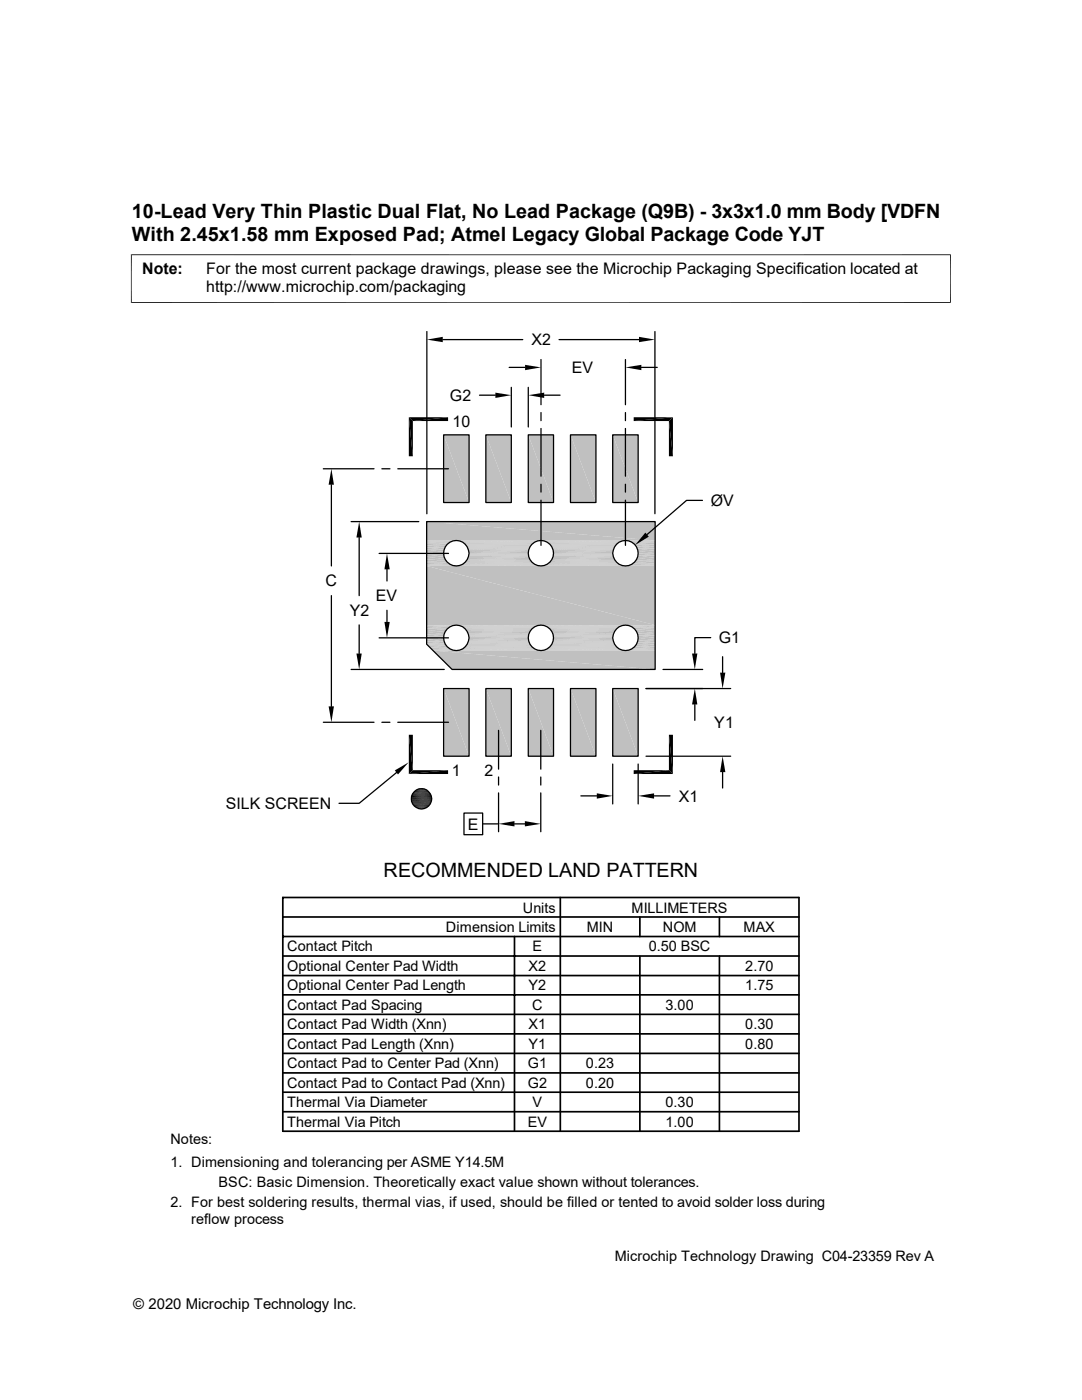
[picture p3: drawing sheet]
<svg xmlns="http://www.w3.org/2000/svg" width="216mm" height="279mm" viewBox="0 0 216 279" stroke-linecap="round" stroke-linejoin="round" font-family="sans-serif">
<g fill="#c0c0c0">
<path d="M122.3 86.8l5 13.5h-5z"/>
<path d="M122.3 86.8h5v13.5z"/>
<path d="M113.8 86.8l5.1 13.5h-5.1z"/>
<path d="M113.8 86.8h5.1v13.5z"/>
<path d="M105.4 86.8l5 13.5h-5z"/>
<path d="M105.4 86.8h5v13.5z"/>
<path d="M96.9 86.8l5.1 13.5h-5.1z"/>
<path d="M96.9 86.8h5.1v13.5z"/>
<path d="M88.5 86.8l5.1 13.5h-5.1z"/>
<path d="M88.5 86.8h5.1v13.5z"/>
<path d="M85.1 104.1l45.6 3.8h-45.6z"/>
<path d="M85.1 104.1h45.6v3.8z"/>
</g>
<g fill="none" stroke="#c0c0c0" stroke-width=".2">
<path d="M85.1 107.9h45.6M85.1 108h5.6M85.1 108.1h5.1M91.3 107.9h16.3M91.7 108h15.7M91.8 108.1h15.3M92.1 108.2h14.8M92.3 108.3h14.4M92.5 108.4h14M92.7 108.6h13.6M92.9 108.8h13.2M108.2 107.9h16.3"/>
<path d="M108.5 108h15.7M108.7 108.1h15.3M109 108.2h14.8M109.2 108.3h14.3M109.4 108.4h14M109.6 108.6h13.5M109.8 108.8h13.2M125.1 107.9h5.6M125.4 108h5.3"/>
</g>
<path d="M93 108.9h12.9M93.2 109.2h12.6M93.3 109.4h12.4M93.4 109.6h12.2M109.9 108.9h12.9M110.1 109.2h12.6M110.2 109.4h12.4M110.3 109.6h12.2M125.9 108.2h4.8" fill="none" stroke="#c0c0c0" stroke-width=".21"/>
<path d="M85.1 108.4h4.7" fill="none" stroke="#c0c0c0" stroke-width=".3"/>
<path d="M85.1 108.7h4.3M126.3 108.5h4.4" fill="none" stroke="#c0c0c0" stroke-width=".34"/>
<path d="M126.7 108.9h4" fill="none" stroke="#c0c0c0" stroke-width=".38"/>
<path d="M85.1 109.1h4M85.1 109.5h3.7M127 109.3h3.7" fill="none" stroke="#c0c0c0" stroke-width=".42"/>
<g fill="#c0c0c0">
<path d="M127.2 109.5l3.5 .4h-3.4z"/>
<path d="M127.2 109.5h3.5v.4z"/>
</g>
<path d="M93.5 109.8h12M110.4 109.8h12" fill="none" stroke="#c0c0c0" stroke-width=".25"/>
<path d="M93.5 110h12M110.4 110h11.9" fill="none" stroke="#c0c0c0" stroke-width=".21"/>
<g fill="#c0c0c0">
<path d="M85.1 109.7l3.4 .5h-3.4z"/>
<path d="M85.1 109.7h3.5l-.1 .5z"/>
<path d="M127.3 109.9l3.4 .5h-3.4z"/>
<path d="M127.3 109.9h3.4v.5z"/>
</g>
<path d="M93.6 110.3h11.8M93.6 110.5h11.8M110.4 110.3h11.9M110.4 110.5h11.9" fill="none" stroke="#c0c0c0" stroke-width=".25"/>
<g fill="#c0c0c0">
<path d="M85.1 110.2l3.4 .5h-3.4z"/>
<path d="M85.1 110.2h3.4v.5z"/>
<path d="M127.3 110.4l3.4 .5h-3.4z"/>
<path d="M127.3 110.4h3.4v.5z"/>
</g>
<path d="M93.5 110.8h12M110.4 110.8h11.9" fill="none" stroke="#c0c0c0" stroke-width=".21"/>
<path d="M93.5 111h12M110.4 111h12" fill="none" stroke="#c0c0c0" stroke-width=".25"/>
<g fill="#c0c0c0">
<path d="M85.1 110.7l3.5 .4h-3.5z"/>
<path d="M85.1 110.7h3.4l.1 .4z"/>
<path d="M127.3 110.9l3.4 .4h-3.5z"/>
<path d="M127.3 110.9h3.4v.4z"/>
</g>
<path d="M93.4 111.2h12.2M110.3 111.2h12.2" fill="none" stroke="#c0c0c0" stroke-width=".21"/>
<path d="M93.3 111.5h12.4M110.2 111.5h12.4" fill="none" stroke="#c0c0c0" stroke-width=".25"/>
<g fill="#c0c0c0">
<path d="M85.1 111.1l3.7 .5h-3.7z"/>
<path d="M85.1 111.1h3.5l.2 .5z"/>
<path d="M127.2 111.3l3.5 .5h-3.7z"/>
<path d="M127.2 111.3h3.5v.5z"/>
</g>
<path d="M85.1 112.7h5.1M93.2 111.7h12.6M110.1 111.7h12.6" fill="none" stroke="#c0c0c0" stroke-width=".21"/>
<g fill="none" stroke="#c0c0c0" stroke-width=".2">
<path d="M85.1 112.9h5.6M85.1 112.9h39.8M91.3 112.9h16.3M91.7 112.8h15.7M91.8 112.8h15.3M92.1 112.7h14.8M92.3 112.5h14.4M92.5 112.4h14M92.7 112.2h13.6M92.9 112.1h13.2M93 111.9h12.9M108.2 112.9h16.3"/>
<path d="M108.5 112.8h15.7M108.7 112.8h15.3M109 112.7h14.8M109.2 112.5h14.3M109.4 112.4h14M109.6 112.2h13.5M109.8 112.1h13.2M109.9 111.9h12.9M124.9 112.9h5.8M125.4 112.8h5.3"/>
</g>
<path d="M85.1 111.8h4" fill="none" stroke="#c0c0c0" stroke-width=".38"/>
<path d="M85.1 112.1h4.3M126.3 112.3h4.4M126.7 112h4" fill="none" stroke="#c0c0c0" stroke-width=".34"/>
<path d="M85.1 112.5h4.7" fill="none" stroke="#c0c0c0" stroke-width=".3"/>
<path d="M125.9 112.6h4.8" fill="none" stroke="#c0c0c0" stroke-width=".25"/>
<g fill="#c0c0c0">
<path d="M85.1 112.9l45.6 11.9h-45.6z"/>
<path d="M85.1 112.9h45.6v11.9z"/>
</g>
<g fill="none" stroke="#c0c0c0" stroke-width=".2">
<path d="M85.1 124.8h45.6M85.1 124.8h5.6M91.3 124.8h16.3M91.7 124.9h15.7M91.8 124.9h15.3M92.1 125h14.8M92.3 125.2h14.4M92.5 125.3h14M92.7 125.5h13.6M92.9 125.6h13.2M93 125.8h12.9M108.2 124.8h16.3"/>
<path d="M108.5 124.9h15.7M108.7 124.9h15.3M109 125h14.8M109.2 125.2h14.3M109.4 125.3h14M109.6 125.5h13.5M109.8 125.6h13.2M109.9 125.8h12.9M125.1 124.8h5.6M125.4 124.9h5.3"/>
</g>
<path d="M85.1 125h5.1M93.2 126h12.6M110.1 126h12.6" fill="none" stroke="#c0c0c0" stroke-width=".21"/>
<path d="M125.9 125.1h4.8" fill="none" stroke="#c0c0c0" stroke-width=".25"/>
<path d="M85.1 125.2h4.7" fill="none" stroke="#c0c0c0" stroke-width=".3"/>
<path d="M85.1 125.6h4.3M126.3 125.4h4.4M126.7 125.7h4" fill="none" stroke="#c0c0c0" stroke-width=".34"/>
<path d="M85.1 125.9h4" fill="none" stroke="#c0c0c0" stroke-width=".38"/>
<g fill="#c0c0c0">
<path d="M127 125.9l3.7 .5h-3.5z"/>
<path d="M127 125.9h3.7v.5z"/>
</g>
<path d="M93.3 126.2h12.4M110.2 126.2h12.4" fill="none" stroke="#c0c0c0" stroke-width=".25"/>
<path d="M93.4 126.5h12.2M110.3 126.5h12.2" fill="none" stroke="#c0c0c0" stroke-width=".21"/>
<g fill="#c0c0c0">
<path d="M85.1 126.1l3.5 .5h-3.5z"/>
<path d="M85.1 126.1h3.7l-.2 .5z"/>
<path d="M127.2 126.4l3.5 .4h-3.4z"/>
<path d="M127.2 126.4h3.5v.4z"/>
</g>
<path d="M93.5 126.7h12M110.4 126.7h12" fill="none" stroke="#c0c0c0" stroke-width=".25"/>
<path d="M93.5 126.9h12M110.4 126.9h11.9" fill="none" stroke="#c0c0c0" stroke-width=".21"/>
<g fill="#c0c0c0">
<path d="M85.1 126.6l3.4 .4h-3.4z"/>
<path d="M85.1 126.6h3.5l-.1 .4z"/>
<path d="M127.3 126.8l3.4 .5h-3.4z"/>
<path d="M127.3 126.8h3.4v.5z"/>
</g>
<path d="M93.6 127.2h11.8M93.6 127.4h11.8M110.4 127.2h11.9M110.4 127.4h11.9" fill="none" stroke="#c0c0c0" stroke-width=".25"/>
<g fill="#c0c0c0">
<path d="M85.1 127l3.4 .6h-3.4z"/>
<path d="M85.1 127h3.4v.6z"/>
<path d="M127.3 127.3l3.4 .5h-3.4z"/>
<path d="M127.3 127.3h3.4v.5z"/>
</g>
<path d="M93.5 127.7h12M110.4 127.7h11.9" fill="none" stroke="#c0c0c0" stroke-width=".21"/>
<path d="M93.5 127.9h12M110.4 127.9h12" fill="none" stroke="#c0c0c0" stroke-width=".25"/>
<g fill="#c0c0c0">
<path d="M85.1 127.6l3.5 .4h-3.5z"/>
<path d="M85.1 127.6h3.4l.1 .4z"/>
<path d="M127.3 127.8l3.4 .4h-3.5z"/>
<path d="M127.3 127.8h3.4v.4z"/>
</g>
<path d="M93 128.8h12.9M93.2 128.5h12.6M93.3 128.3h12.4M93.4 128.1h12.2M109.9 128.8h12.9M110.1 128.5h12.6M110.2 128.3h12.4M110.3 128.1h12.2M125.9 129.5h4.8" fill="none" stroke="#c0c0c0" stroke-width=".21"/>
<path d="M85.1 128.2h3.7M127 128.4h3.7" fill="none" stroke="#c0c0c0" stroke-width=".42"/>
<g fill="none" stroke="#c0c0c0" stroke-width=".2">
<path d="M85.1 128.5h3.8M86.1 129.6h4.1M86.3 129.7h4.4M91.3 129.8h16.3M91.7 129.7h15.7M91.8 129.6h15.3M92.1 129.5h14.8M92.3 129.4h14.4M92.5 129.3h14M92.7 129.1h13.6M92.9 128.9h13.2M108.2 129.8h16.3"/>
<path d="M108.5 129.7h15.7M108.7 129.6h15.3M109 129.5h14.8M109.2 129.4h14.3M109.4 129.3h14M109.6 129.1h13.5M109.8 128.9h13.2M125.4 129.7h5.3M130.7 129.8h-44.3"/>
</g>
<path d="M85.1 128.7h4M85.8 129.3h4" fill="none" stroke="#c0c0c0" stroke-width=".3"/>
<path d="M126.7 128.8h4" fill="none" stroke="#c0c0c0" stroke-width=".38"/>
<path d="M85.4 129h4M126.3 129.2h4.4" fill="none" stroke="#c0c0c0" stroke-width=".34"/>
<g fill="#c0c0c0">
<path d="M86.4 129.8l44.3 3.8h-40.5z"/>
<path d="M86.4 129.8h44.3v3.8z"/>
<path d="M122.3 137.4l5 13.5h-5z"/>
<path d="M122.3 137.4h5v13.5z"/>
<path d="M113.8 137.4l5.1 13.5h-5.1z"/>
<path d="M113.8 137.4h5.1v13.5z"/>
<path d="M105.4 137.4l5 13.5h-5z"/>
<path d="M105.4 137.4h5v13.5z"/>
<path d="M96.9 137.4l5.1 13.5h-5.1z"/>
<path d="M96.9 137.4h5.1v13.5z"/>
<path d="M88.5 137.4l5.1 13.5h-5.1z"/>
<path d="M88.5 137.4h5.1v13.5z"/>
</g>
<g fill="none" stroke="#000" stroke-width=".25">
<path d="M85.2 66.2v36.3M88.3 67.8h16M95.7 78.9h3.1M101.6 73.3h3.2M102 77.3v7.9M105.4 77.3v7.9M107.9 71.8v9M108.6 78.9h3.2M111.5 67.8h16M124.8 71.8v9M128 73.3h3.1M130.7 66.2v36.3"/>
<path d="M64.5 93.6h10.1M66.1 96.7v16.2M76.2 93.6h1.6M79.4 93.6h10.1M88.5 86.8h5.1v13.5h-5.1zM96.9 86.8h5.1v13.5h-5.1zM105.4 86.8h5v13.5h-5zM107.9 82.3v1.6M107.9 85.5v9.5M107.9 96.6v1.6M107.9 99.8v9M113.8 86.8h5.1v13.5h-5.1z"/>
<path d="M122.3 86.8h5v13.5h-5zM124.8 82.3v1.6M124.8 85.5v9.5M124.8 96.6v1.6M124.8 99.8v9M140.2 99.9h-3.2l-7.9 6.8M66.1 118.9v22.1M70.1 104.1h13.5M71.7 107.3v11.6M75.6 110.4h13.9M77.2 113.6v2.4M85.1 104.1h45.6v29.5h-40.5l-5.1-5z"/>
<path d="M70.1 133.6h18.5M71.7 124.7v5.7M75.6 127.3h13.9M77.2 121.8v2.3M88.5 137.4h5.1v13.5h-5.1zM96.9 137.4h5.1v13.5h-5.1zM105.4 137.4h5v13.5h-5zM113.8 137.4h5.1v13.5h-5.1zM122.3 137.4h5v13.5h-5zM128.9 137.4h16.9M132.3 133.6h7.9M141.8 127.3h-3.2v3.1"/>
<path d="M144.2 131.1v3.1M64.5 144.1h10.1M76.2 144.1h1.6M79.1 154.2l-7.4 6.1h-4.1M79.4 144.1h10.1M99.5 145.8v7.7M99.5 155.1v1.6M99.5 158.2v7.8M107.9 145.8v7.7M107.9 155.1v1.6M107.9 158.2v7.8M115.9 158.8h3.2"/>
<path d="M122.3 152.5v7.9M127.3 152.5v7.9M128.9 150.9h16.9M130.5 158.8h3.2M138.6 140.6v3.2M144.2 154.1v3.2M92.6 162.3h3.7v4.3h-3.7zM96.3 164.4h3.2M102.7 164.4h2"/>
<circle cx="91.1" cy="110.4" r="2.54"/>
<circle cx="107.9" cy="110.4" r="2.53"/>
<circle cx="124.8" cy="110.4" r="2.54"/>
<circle cx="91.1" cy="127.3" r="2.54"/>
<circle cx="107.9" cy="127.3" r="2.53"/>
<circle cx="124.8" cy="127.3" r="2.54"/>
<circle cx="84.1" cy="159.4" r="2.03"/>
</g>
<g fill="none" stroke="#000" stroke-width=".34">
<path d="M56.4 179.1h103v46.7h-103zM111.8 179.1v46.7M56.4 183h103M56.4 186.9h103M56.4 194.7h103M56.4 190.8h103M56.4 198.5h103M102.7 186.9v38.9M127.7 183v3.9M127.7 190.8v35M143.6 183v3.9M143.6 190.8v35"/>
<path d="M56.4 206.3h103M56.4 218h103M56.4 210.2h103M56.4 202.4h103M56.4 214.1h103M56.4 221.9h103"/>
</g>
<g fill="#000">
<path d="M85.2 67.8l3.1-.6v1.1zM98.8 78.4l3.2 .5-3.2 .5zM104.8 72.8l3.1 .5-3.1 .6zM105.4 78.9l3.2-.5v1zM127.5 67.2l3.2 .6-3.2 .5zM124.8 73.3l3.2-.5v1.1zM66.1 93.6l.5 3.1h-1zM81.6 83.3l.8 7.8h-.8zM81.6 83.3h7.8l-7 .7zM81.6 83.3l.8 .7v7.1zM82.4 84l7-.7v.7zM126.4 83.3h7.9l-7.9 .7z"/>
<path d="M126.4 84l7.9-.7-.8 .7zM133.5 84l.8 7.1h-.8zM133.5 84l.8-.7v7.8zM71.7 104.1l.5 3.2h-1.1zM77.2 110.4l.6 3.2h-1.1zM128.8 106.3l.7 .8-2.8 1.7zM71.1 130.4h1.1l-.5 3.2zM76.7 124.1h1.1l-.6 3.2zM138.1 130.4h1l-.5 3.2zM143.7 134.2h1l-.5 3.2zM65.6 141h1l-.5 3.1zM78.8 153.8l2.7-1.7-2.1 2.5z"/>
<path d="M81.6 146.6l.8 7.1-.8 .8zM81.6 146.6h.8v7.1zM83.1 157.6h2zM83.3 157.6h1.8zM83.3 157.6h1.6zM83.4 157.5l1.5 .1zM83.4 157.5h1.4zM83.7 157.4l1.1 .1zM83.7 157.4h.9zM83.8 157.4h.8zM83.8 157.4h.5zM81.6 154.5l7.8-.8v.8z"/>
<path d="M81.6 154.5l.8-.8h7zM119.1 158.3l3.2 .5-3.2 .6zM127.3 158.8l3.2-.5v1.1zM133.5 146.6l.8 7.9-.8-.8zM126.4 153.7h7.1l-7.1 .8zM133.5 146.6h.8v7.9zM126.4 154.5l7.1-.8 .8 .8zM138.6 137.4l.5 3.2h-1zM144.2 150.9l.5 3.2h-1zM83.1 161.2h1.8zM83.1 161.2h2zM83.3 161.2l1.5 .1z"/>
<path d="M83.3 161.2h1.6zM83.4 161.3l1.2 .1zM83.4 161.3h1.4zM83.7 161.4h.6zM83.7 161.4h.9zM83.8 161.4h.5zM99.5 164.4l3.2-.5v1zM104.7 163.9l3.2 .5-3.2 .5z"/>
</g>
<g fill="none" stroke="#000" stroke-width=".2">
<path d="M26.1 50.8h163.6M26.2 50.8v9.7M189.7 50.8v9.7M26.1 60.4h163.6M82.1 159.1h4M82.1 159.5h4M82.1 158.8h3.9M82.1 159.9h4M82.2 158.6h3.8M82.3 158.4h3.6M82.4 158.2h3.4M82.5 158.1h3.2"/>
<path d="M82.6 157.9h3M82.8 157.8h2.6M82.9 157.7h2.4M82.2 160.3h3.8M82.3 160.4h3.6M82.4 160.6h3.4M82.5 160.7h3.2M82.6 160.9h3M82.8 161h2.6M82.9 161.1h2.4"/>
</g>
<path d="M82.1 159.3h4M82.1 159.7h4M82.1 158.9h4M82.1 160.1h3.9" fill="none" stroke="#000" stroke-width=".21"/>
<g font-size="3.9">
<text x="26.3" y="43.5">10-Lead Very Thin Plastic Dual Flat, No Lead Package (Q9B) - 3x3x1.0 mm Body [VDFN]</text>
<text x="26.3" y="48">With 2.45x1.58 mm Exposed Pad; Atmel Legacy Global Package Code YJT</text>
<text x="76.5" y="175">RECOMMENDED LAND PATTERN</text>
</g>
<g font-size="3.2">
<text x="28.4" y="54.6">Note:</text>
<text x="41.1" y="54.6">For the most current package drawings, please see the Microchip Packaging Specification located at</text>
<text x="41.1" y="58.3">http://www.microchip.com/packaging</text>
<text x="106" y="68.9">X2</text>
<text x="114.1" y="74.5">EV</text>
<text x="89.8" y="80">G2</text>
<text x="90.3" y="85.2">10</text>
<text x="141.8" y="101">ØV</text>
<text x="64.9" y="117">C</text>
<text x="69.8" y="122.9">Y2</text>
<text x="75" y="120">EV</text>
<text x="143.4" y="128.4">G1</text>
<text x="142.5" y="145.3">Y1</text>
<text x="90.2" y="154.8">1</text>
<text x="96.7" y="154.8">2</text>
<text x="45" y="161.4">SILK SCREEN</text>
<text x="135.4" y="160">X1</text>
<text x="93.3" y="165.6">E</text>
</g>
<text font-size="3" x="26.6" y="261.3">© 2020 Microchip Technology Inc.</text>
<g font-size="2.9">
<text x="89" y="186">Dimension Limits</text>
<text x="104.3" y="182.1">Units</text>
<text x="117.1" y="186">MIN</text>
<text x="126" y="182.1">MILLIMETERS</text>
<text x="132.2" y="186">NOM</text>
<text x="148.4" y="186">MAX</text>
<text x="57.3" y="189.9">Contact Pitch</text>
<text x="106.3" y="189.9">E</text>
<text x="129.5" y="189.9">0.50 BSC</text>
<text x="57.3" y="193.8">Optional Center Pad Width</text>
<text x="57.3" y="197.7">Optional Center Pad Length</text>
<text x="105.5" y="197.7">Y2</text>
<text x="105.5" y="193.8">X2</text>
<text x="148.7" y="197.7">1.75</text>
<text x="148.7" y="193.8">2.70</text>
<text x="57.3" y="201.5">Contact Pad Spacing</text>
<text x="106.2" y="201.5">C</text>
<text x="132.8" y="201.5">3.00</text>
<text x="57.3" y="209.3">Contact Pad Length (Xnn)</text>
<text x="57.3" y="205.4">Contact Pad Width (Xnn)</text>
<text x="105.5" y="209.3">Y1</text>
<text x="105.5" y="205.4">X1</text>
<text x="148.7" y="209.3">0.80</text>
<text x="148.7" y="205.4">0.30</text>
<text x="57.3" y="213.2">Contact Pad to Center Pad (Xnn)</text>
<text x="105.3" y="213.2">G1</text>
<text x="116.9" y="213.2">0.23</text>
<text x="57.3" y="217.1">Contact Pad to Contact Pad (Xnn)</text>
<text x="57.3" y="221">Thermal Via Diameter</text>
<text x="105.3" y="217.1">G2</text>
<text x="106.3" y="221">V</text>
<text x="116.9" y="217.1">0.20</text>
<text x="132.8" y="221">0.30</text>
<text x="57.3" y="224.8">Thermal Via Pitch</text>
<text x="105.3" y="224.8">EV</text>
<text x="132.8" y="224.8">1.00</text>
<text x="34" y="232.9">1. Dimensioning and tolerancing per ASME Y14.5M</text>
<text x="34" y="228.3">Notes:</text>
<text x="43.6" y="236.9">BSC: Basic Dimension. Theoretically exact value shown without tolerances.</text>
<text x="34" y="240.9">2. For best soldering results, thermal vias, if used, should be filled or tented to avoid solder loss during</text>
<text x="38.1" y="244.3">reflow process</text>
<text x="122.7" y="251.6">Microchip Technology Drawing C04-23359 Rev A</text>
</g>
</svg>
